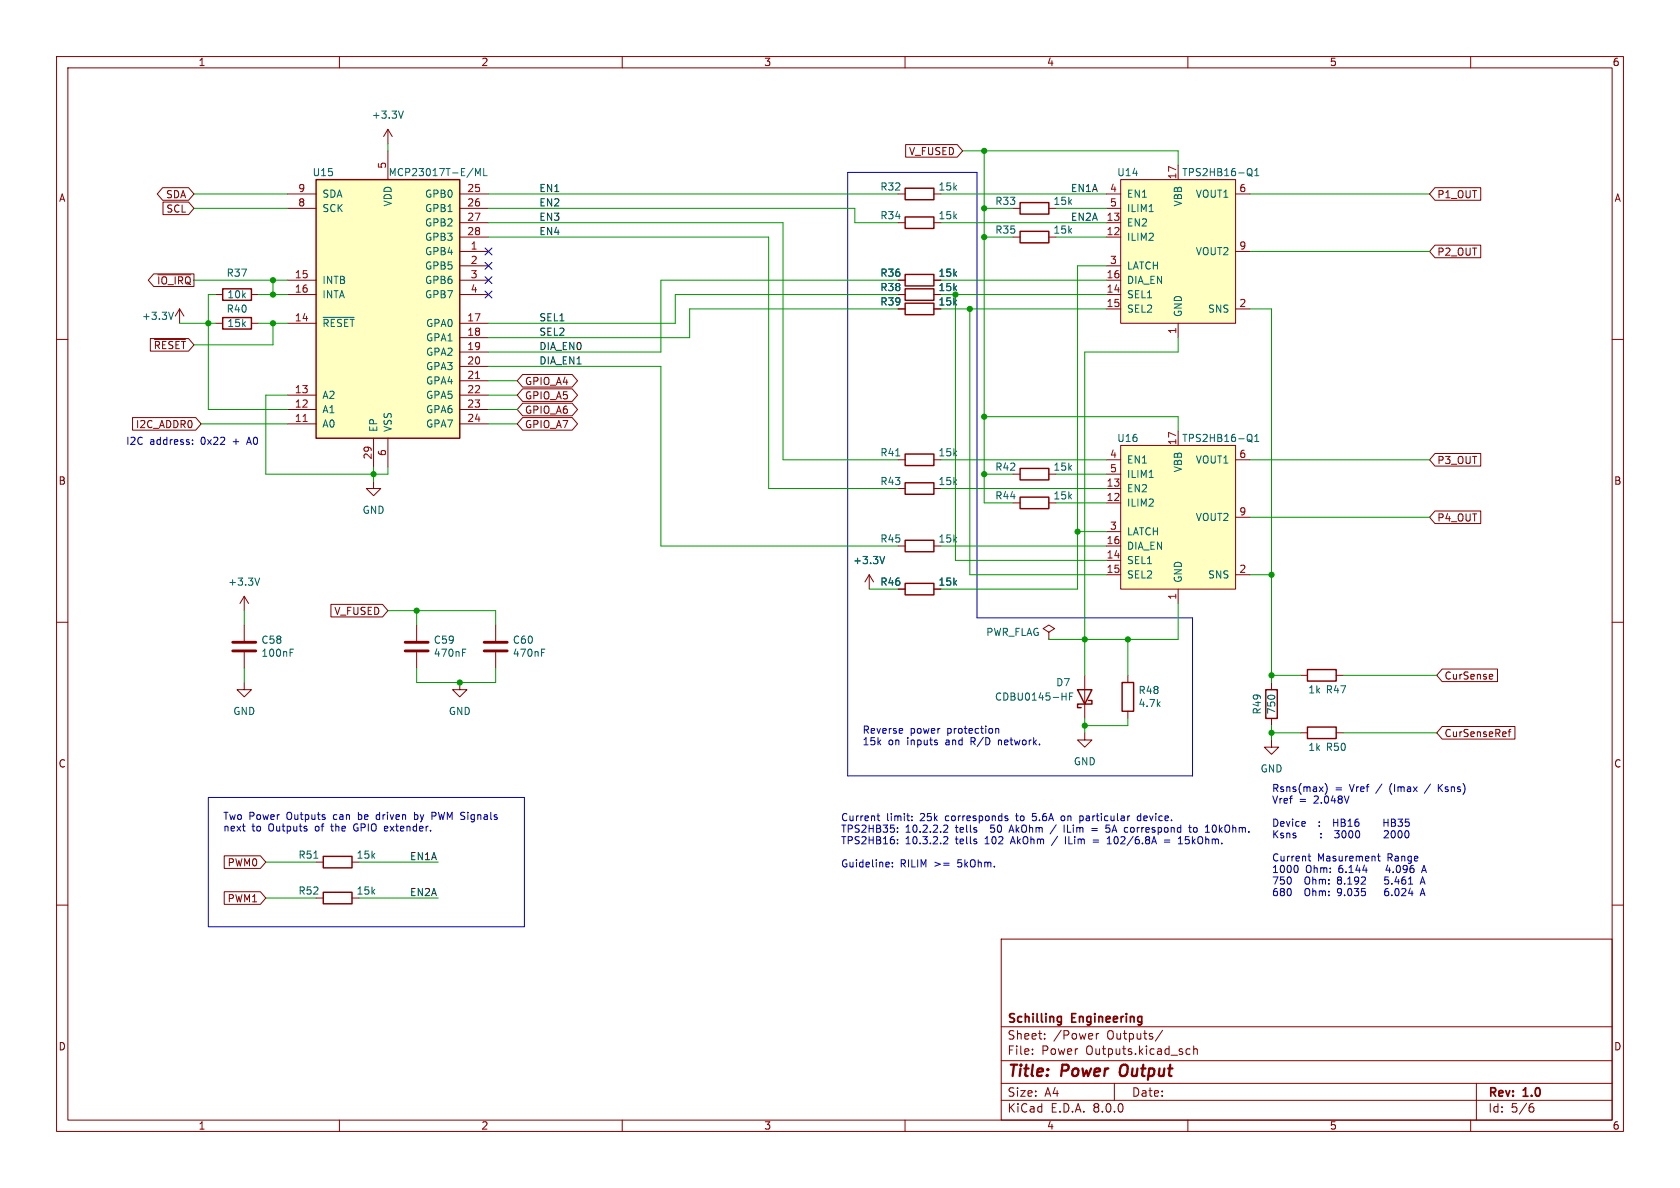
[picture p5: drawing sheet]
<svg xmlns="http://www.w3.org/2000/svg" width="297mm" height="210mm" viewBox="0 0 297 210" stroke-linecap="round" stroke-linejoin="round" font-family="sans-serif">
<g fill="none" stroke="#840000" stroke-width=".18">
<path d="M10 10h277v190h-277zM12 12h273v186h-273zM60 10v2M110 10v2M160 10v2M210 10v2M260 10v2M179.1 36.8h1.2M185.4 36.8h1.3M10 60h2M38.1 52.1h1.3M38.1 57.2h1.3"/>
<path d="M44.4 52.1h1.3M44.4 57.2h1.3M179.1 41.9h1.2M185.4 41.9h1.3M285 60h2M66 85.1v1.3h1.3l-1.3 1.2-1.2-1.2h1.2M10 110h2M43.2 105.4l-.8 1.3M43.2 105.4v2.6M43.2 110.5v2.8M43.2 115.3v2.8M43.2 105.4l.7 1.3"/>
<path d="M73.7 110.5v2.8M73.7 115.3v2.8M87.6 110.5v2.8M87.6 115.3v2.8M153.7 101.6l-.8 1.3M153.7 101.6v2.5M153.7 101.6l.7 1.3M185.4 111.8l1-.7-1-.6-1 .6 1 .7v1.2M185.4 113h.1M191.8 119.4v7.6M199.4 119.4v1.3M229.9 119.4h1.2"/>
<path d="M236.2 119.4h1.3M285 110h2M43.2 120.7v1.2h1.2l-1.2 1.3-1.3-1.3h1.3M191.8 129.5v1.3h1.2l-1.2 1.3-1.3-1.3h1.3M199.4 125.7v1.3M224.8 130.8v1.3h1.3l-1.3 1.3-1.3-1.3h1.3M224.8 120.7v1.2M224.8 127v1.3M229.9 129.5h1.2M236.2 129.5h1.3M10 160h2M285 160h2"/>
<path d="M177 166h108v32h-108zM60 198v2M110 198v2M160 198v2M177 194.5h108M177 191.5h108M177 187.5h108M177 181.5h108M182.5 186.3v.1M182.5 185.5v.1M184.7 183.6v.1M184.7 182.8v.1"/>
<path d="M193.8 182.7v1M194.2 182.7l-.2 .1-.2 .2M197 191.5v3M205.5 182.1l-1.3 2M209.7 186.3l.3 .1 .4-.1M210 198v2M210.4 185.5l-.4-.1-.3 .1M211 185.5l.2-.1 .4 .1 .1 .9M211 184.9v1.5M260 198v2M261 191.5v6.5M270.6 195.7h.3l.3 .3-.1 .5-.5 .1"/>
<path d="M271 195.1l-.4 .1"/>
</g>
<path d="M198.2 188.5a1.5 1.5 0 0 0 0 1.6" fill="none" stroke="#840000" stroke-width=".4"/>
<path d="M187.2 179.7l.4 .1M187.6 179.7v1.2l-.1 .2-.4 .1M187.6 180.6l-.4 .1" fill="none" stroke="#840000" stroke-width=".3"/>
<path d="M41.1 115.1h4.1M41.1 113.5h4.1M71.6 115.1h4.1M71.6 113.5h4.1M85.6 115.1h4.1M85.6 113.5h4.1" fill="none" stroke="#840000" stroke-width=".51"/>
<path d="M156.4 98.4l-.4 1.2M45.9 102.2l-.4 1.2M51.3 115.4h.4M51.3 114.8h.6M81.8 115.4h.4M81.8 114.8h.6M95.7 115.4h.5M95.7 114.8h.6M187.7 123.1h.8M188.5 122.5v1.3M189.1 123.1h.4M189.7 122.5h-.6v1.3" fill="none" stroke="#006464" stroke-width=".18"/>
<path d="M180.3 35.8h5.1v2h-5.1zM39.4 51.1h5v2h-5zM39.4 56.1h5v2.1h-5zM180.3 40.9h5.1v2h-5.1zM231.1 118.4h5.1v2h-5.1zM190.5 121.9h2.5l-1.2 2.6zM192.4 123.8h.6v.7h-2.5v.6h.6M198.4 120.7h2v5h-2zM223.8 121.9h2v5.1h-2zM231.1 128.5h5.1v2.1h-5.1z" fill="none" stroke="#840000" stroke-width=".25"/>
<path d="M55.9 31.8h25.4v45.7h-25.4z" fill="#ffffc2"/>
<g fill="none" stroke="#840000" stroke-width=".25">
<path d="M55.9 31.8h25.4v45.7h-25.4zM160 33.3h5.1v2h-5.1zM160 38.4h5.1v2h-5.1zM160 48.5h5.1v2h-5.1zM160 53.6h5.1v2h-5.1zM160 51.1h5.1v2h-5.1zM160 85.3h5.1v2.1h-5.1zM160 95.5h5.1v2h-5.1zM160 80.3h5.1v2h-5.1zM180.3 82.8h5.1v2h-5.1zM180.3 87.9h5.1v2h-5.1zM57.1 151.4h5.1v2h-5.1z"/>
<path d="M57.1 157.7h5.1v2.1h-5.1z"/>
</g>
<g fill="none" stroke="#840000" stroke-width=".18">
<path d="M50.8 34.3h5.1M50.8 36.8h5.1M68.6 22.9v2.5M68.6 26.7v5.1M68.6 22.9l-.8 1.2M68.6 22.9l.7 1.2M81.3 34.3h5.1M81.3 36.8h5.1M81.3 39.4h5.1M158.7 34.3h1.3M158.7 39.4h1.3M165.1 34.3h1.3"/>
<path d="M165.1 39.4h1.3M31.7 54.6l-.7 1.3M31.7 54.6v2.6M31.7 54.6l.8 1.3M50.8 57.2h5.1M50.8 49.5h5.1M50.8 52.1h5.1M81.3 44.5h5.1M81.3 57.2h5.1M81.3 49.5h5.1M81.3 52.1h5.1M81.3 59.7h5.1"/>
<path d="M81.3 47h5.1M81.3 41.9h5.1M158.7 49.5h1.3M158.7 52.1h1.3M158.7 54.6h1.3M165.1 49.5h1.3M165.1 52.1h1.3M165.1 54.6h1.3M50.8 74.9h5.1M50.8 72.4h5.1M50.8 69.9h5.1M66 77.5v5.1"/>
<path d="M68.6 77.5v5.1M81.3 74.9h5.1M81.3 72.4h5.1M81.3 69.9h5.1M81.3 62.2h5.1M81.3 64.8h5.1M81.3 67.3h5.1M158.7 86.4h1.3M158.7 96.5h1.3M158.7 81.3h1.3M165.1 86.4h1.3M165.1 96.5h1.3"/>
<path d="M165.1 81.3h1.3M179.1 83.8h1.2M179.1 88.9h1.2M185.4 83.8h1.3M185.4 88.9h1.3M81.3 120.7v1.2h1.2l-1.2 1.3-1.3-1.3h1.3M55.9 152.4h1.2M55.9 158.8h1.2M62.2 152.4h1.3M62.2 158.8h1.3"/>
</g>
<path d="M53.6 74.5h.7M84.1 66.9h.7" fill="none" stroke="#a90000" stroke-width=".18"/>
<path d="M71.3 19.6l-.4 1.3M84.1 31.1v-1.3l.4 .9 .4-.9v1.3M85.5 29.8v1.3h.6M30.7 55.2l-.5 1.3M57.1 56.1h5.5M158.4 80.6h.7M55.5 151.7h.7" fill="none" stroke="#006464" stroke-width=".18"/>
<path d="M198.1 31.8h20.3v25.4h-20.3z" fill="#ffffc2"/>
<g fill="none" stroke="#840000" stroke-width=".18">
<path d="M195.6 39.4h2.5M195.6 34.3h2.5M195.6 36.8h2.5M198.1 31.8h20.3v25.4h-20.3zM208.3 29.2v2.6M218.4 34.3h2.6M195.6 41.9h2.5M195.6 52.1h2.5M195.6 54.6h2.5M195.6 49.5h2.5M195.6 47h2.5M208.3 57.2v2.5"/>
<path d="M218.4 54.6h2.6M218.4 44.5h2.6M158.7 104.1h1.3M165.1 104.1h1.3"/>
</g>
<path d="M203.2 37.4h.7M220.8 29.8a.43 .43 0 0 1 .5 .4v.4l-.1 .4M220.9 30.8l.3 .2M221.2 31l.2 .2M221.2 31l-.4 .1M221.8 31.1h.8M221.8 30.2l.4-.4v1.3" fill="none" stroke="#006464" stroke-width=".18"/>
<path d="M160 103.1h5.1v2.1h-5.1z" fill="none" stroke="#840000" stroke-width=".25"/>
<path d="M198.1 78.7h20.3v25.4h-20.3z" fill="#ffffc2"/>
<g fill="none" stroke="#840000" stroke-width=".18">
<path d="M28.8 33.2h4.5l1 1.1-1 1.1h-4.5l-1-1.1zM28.8 35.7h4.5l1 1.1-1 1.1h-4.5zM160.1 25.6h9.1l1 1.1-1 1.1h-9.1zM253.7 33.2h8.1v2.2h-8.1l-1-1.1zM26.6 59.8h6.7l1 1.2-1 1.1h-6.7zM27.2 48.4h7.1v2.2h-7.1l-1-1.1zM27.9 48.6h5.8M158.7 54.6h1.3M158.7 52.1h1.3M158.7 49.5h1.3M165.1 54.6h1.3M165.1 52.1h1.3"/>
<path d="M165.1 49.5h1.3M253.7 43.3h8.1v2.3h-8.1l-1-1.1zM23.4 73.8h11.2l1 1.1-1 1.1h-11.2zM27.3 60h5.5M92.4 68.7h8.7l1 1.2-1 1.1h-8.7l-1-1.1zM92.4 66.2h8.7l1 1.1-1 1.1h-8.7l-1-1.1zM92.4 73.8h8.7l1 1.1-1 1.1h-8.7l-1-1.1zM92.4 71.3h8.7l1 1.1-1 1.1h-8.7l-1-1.1zM198.1 78.7h20.3v25.4h-20.3zM208.3 76.2v2.5M195.6 88.9h2.5M195.6 86.4h2.5"/>
<path d="M195.6 99.1h2.5M195.6 96.5h2.5M195.6 94h2.5M195.6 81.3h2.5M195.6 83.8h2.5M218.4 81.3h2.6M218.4 91.4h2.6M253.7 90.3h8.1v2.3h-8.1l-1-1.2zM253.7 80.2h8.1v2.2h-8.1l-1-1.1zM58.5 106.8h9.1l1 1.2-1 1.1h-9.1zM158.7 104.1h1.3M165.1 104.1h1.3"/>
<path d="M195.6 101.6h2.5M208.3 104.1v2.6M218.4 101.6h2.6M255 118.3h9.7v2.2h-9.7l-1-1.1zM263.5 119.2l.3 .1 .1 .2-.6 .1M263.8 120l-.3 .1M255 128.4h12.8v2.3h-12.8l-1-1.2zM266.6 129.4h.5M267.1 128.9l-.3 .2v1.1M39.6 157.6h6.4l1 1.2-1 1.1h-6.4zM39.6 151.3h6.4l1 1.1-1 1.1h-6.4z"/>
</g>
<path d="M220.8 76.8a.43 .43 0 0 1 .5 .4v.4l-.1 .4M220.9 77.7l.3 .3M221.2 78l.2 .2M221.2 78h-.4M221.8 78h.8M221.8 77.1l.4-.3v1.2M156.4 98.4l-.4 1.2M203.2 84.4h.7" fill="none" stroke="#006464" stroke-width=".18"/>
<g fill="none" stroke="#0000c2" stroke-width=".18">
<path d="M149.9 30.5h22.8v78.7h38.1v28h-60.9zM34 78.4v.2M34 77.8v.1M159.5 128.8l.1 .3-.6 .1M176 128.8v.8M176 128.9l.2-.1h.3l.1 .8M176.5 130.8v.9M176.7 130.8l-.2 .1M233.2 139.1l.7 .8M233.9 139.1l-.7 .8M234.3 138.5a1.47 1.47 0 0 1 0 1.9M252.9 138.6l-1.1 1.6"/>
<path d="M254.3 138.7v1.2M254.5 139.2l.5 .7M255 138.7l-.7 .7M36.8 141h55.9v22.8h-55.9zM42.9 146.1h.4M43.2 146.9h.1M62.8 145.7l-.3 .5 .3 .6M66.6 144.1l-.1 .2 .1 .5M73.3 143.6v1.3M73.3 144.8l.3 .1M73.6 144l-.3 .1M76.4 143.6l.6 .1"/>
<path d="M77 144.2l-.6 .1M155 144.2h.5M155.2 143.8v1.1l.3 .2M156.8 152.4l.4 .1v.2l-.6 .1M157.2 153.2l-.4 .1M157.8 153.1v.2M157.8 152.5v.1M158.7 147v.1M158.7 146.3v.2M158.7 148.4v.1M158.7 149v.2M161.2 145v.1"/>
<path d="M161.2 144.3v.1M166.9 148l.4-.1 .3 .4-.8 .9h.8M167.6 146.2l-.8 .9h.8M177.7 144.5l.5 .3-.2 .3-.3-.1M178.1 144.3l-.3-.1-.1 .2M178.5 146.8h.6M178.8 145.9l-.4 1.2M182.5 145l.2 .1M183.2 143.8h-.6l-.1 .6 .2-.1M186.7 145.8l-1.1 1.6M187 147.8l-1.1 1.7M188 144.2l-.3 .1-.1 .2v.5l.4 .1"/>
<path d="M188.1 145.9v1.2M188.4 147.9v1.3M190.9 144.3l.4-.1 .1 .2M191.4 145l-.1 .1-.4-.1M193 146.8h1M193 146.5h1M193.3 148.5h.9M193.3 148.9h.9M195.6 145.9l-.1 .6M195.7 146.3h.3l.2 .3-.1 .5h-.4M195.7 149.2h.8M195.9 148.2l.2-.3v1.3"/>
<path d="M199.9 146.4v.6M201.7 144.3l-.4-.1-.2 .3 .1 .5h.5M201.7 143.8v1.3M205.8 148.5h1M205.8 148.9h1M208.3 149.2h.7M208.7 147.9v1.3M209.5 149l.1 .1M209.6 147.9v.5M210.1 146.3h.5M210.3 145.9v1l.3 .2M211.6 146.4l-.4-.1-.2 .2 .1 .6h.3l.2-.1"/>
<path d="M214.9 145.9h-.2a.68 .68 0 0 0-.4 .6 .68 .68 0 0 0 .4 .6h.2M229.2 153a.79 .79 0 0 1 0 1.2M230.7 145.3l.1 .2-.6 .1M231.2 151.4h.5M231.4 150.9v1.1l.3 .2M233.5 148v.1M233.5 147.3v.1M236 148l.5 .1M236.7 146.8l-.4 .5h.2M243.5 151.4h.5M243.7 150.9v1.1l.3 .2M244.7 144.8v1.3"/>
<path d="M244.7 145.4h.7M244.7 147l.5-.2 .3 .4-.8 .9h.8M244.8 156.2l.5 .1M245.1 157.1h-.1a.86 .86 0 0 0 0 1.2h.3M245.3 157.6h-.4l-.1 .2M245.3 152.9l-.3 .9h.8M245.4 144.8v1.3M245.5 155h-.7v.6l.5-.1M251.1 156.3l.4-1.3 .4 1.3M251.1 158.3l.4-1.2 .4 1.2M251.2 155.9h.6M251.2 158h.6"/>
<path d="M251.4 153.9h.6M251.7 153l-.4 1.2"/>
</g>
<g fill="none" stroke="#009600" stroke-width=".18">
<path d="M34.3 34.3h16.5M34.3 36.8h16.5M68.6 25.4v1.3M86.4 34.3h72.3M86.4 39.4h52v41.9h20.3M86.4 36.8h64.7v2.6h7.6M166.4 34.3h29.2M166.4 39.4h29.2M170.2 26.7h38.1v2.5M174 26.7v62.2h5.1M174 36.8h5.1M186.7 36.8h8.9"/>
<path d="M221 34.3h31.7M31.7 57.2h6.4M34.3 49.5h16.5M38.1 52.1h-1.3v20.3h14M45.7 52.1h5.1M45.7 57.2h5.1M48.3 57.2v3.8h-14M48.3 49.5v2.6M86.4 41.9h49.5v44.5h22.8M158.7 49.5h-41.9v12.7h-30.4M158.7 54.6h-36.8v5.1h-35.5M158.7 52.1h-39.3v5.1h-33"/>
<path d="M166.4 49.5h29.2M166.4 54.6h29.2M171.4 54.6v47h24.2M174 41.9h5.1M186.7 41.9h8.9M195.6 47h-5.1v57.1h-24.1M195.6 52.1h-26.7v47h26.7M208.3 59.7v2.5h-16.5v57.2M221 44.5h31.7M221 54.6h3.8v66.1M35.6 74.9h15.2M50.8 69.9h-3.8v13.9h21.6v-1.2"/>
<path d="M86.4 74.9h5M86.4 72.4h5M86.4 64.8h30.4v31.7h41.9M86.4 69.9h5M86.4 67.3h5M174 73.7h34.3v2.5M66 82.6v2.5M166.4 81.3h29.2M166.4 86.4h29.2M166.4 96.5h29.2M174 83.8h5.1M186.7 88.9h8.9"/>
<path d="M186.7 83.8h8.9M190.5 94h5.1M221 81.3h31.7M221 91.4h31.7M43.2 108v2.5M43.2 118.1v2.6M68.6 108h19v2.5M73.7 118.1v2.6h13.9v-2.6M73.7 108v2.5M153.7 104.1h5M199.4 113v6.4M208.3 106.7v6.3h-22.9"/>
<path d="M221 101.6h3.8M224.8 119.4h5.1M237.5 119.4h16.5M191.8 127v2.5M199.4 127v1.3h-7.6M224.8 128.3v2.5M224.8 129.5h5.1M237.5 129.5h16.5M47 158.8h8.9M47 152.4h8.9M63.5 158.8h14M63.5 152.4h14"/>
</g>
<path d="M85.8 48.9l1.2 1.2M85.8 51.5l1.2 1.2M85.8 43.8l1.2 1.3M85.8 46.4l1.2 1.2M87 48.9l-1.2 1.2M87 51.5l-1.2 1.2M87 43.8l-1.2 1.3M87 46.4l-1.2 1.2" fill="none" stroke="#000084" stroke-width=".18"/>
<g fill="#009600" stroke="#009600" stroke-width=".18">
<circle cx="191.8" cy="113" r=".46"/>
<circle cx="36.8" cy="57.2" r=".46"/>
<circle cx="48.3" cy="49.5" r=".46"/>
<circle cx="48.3" cy="52.1" r=".46"/>
<circle cx="48.3" cy="57.2" r=".46"/>
<circle cx="224.8" cy="119.4" r=".46"/>
<circle cx="224.8" cy="101.6" r=".46"/>
<circle cx="191.8" cy="128.3" r=".46"/>
<circle cx="224.8" cy="129.5" r=".46"/>
<circle cx="199.4" cy="113" r=".46"/>
<circle cx="174" cy="73.7" r=".46"/>
<circle cx="174" cy="83.8" r=".46"/>
<circle cx="190.5" cy="94" r=".46"/>
<circle cx="73.7" cy="108" r=".46"/>
<circle cx="66" cy="83.8" r=".46"/>
<circle cx="81.3" cy="120.7" r=".46"/>
<circle cx="171.4" cy="54.6" r=".46"/>
<circle cx="168.9" cy="52.1" r=".46"/>
<circle cx="174" cy="26.7" r=".46"/>
<circle cx="174" cy="41.9" r=".46"/>
<circle cx="174" cy="36.8" r=".46"/>
</g>
<g font-size="2.8" fill="#840000">
<text x="178" y="190.9">Title:</text>
<text x="187.7" y="190.9">Power</text>
<text x="198.8" y="190.9">Output</text>
</g>
<g font-size="2.1" fill="#840000">
<text x="178" y="184">Sheet:</text>
<text x="178" y="181.2">Schilling</text>
<text x="186.2" y="184">/Power</text>
<text x="189.5" y="181.2">Engineering</text>
<text x="195.7" y="184">Outputs/</text>
<text x="178" y="186.7">File:</text>
<text x="184.1" y="186.7">Power</text>
<text x="192" y="186.7">Outputs.kicad_sch</text>
<text x="178" y="196.9">KiCad</text>
<text x="178" y="194.1">Size:</text>
<text x="184.7" y="194.1">A4</text>
<text x="185.7" y="196.9">E.D.A.</text>
<text x="193.3" y="196.9">8.0.0</text>
<text x="200" y="194.1">Date:</text>
<text x="263" y="194.3">Rev:</text>
<text x="263" y="196.9">Id:</text>
<text x="267.1" y="196.9">5/6</text>
<text x="269.4" y="194.3">1.0</text>
</g>
<g font-size="1.8" fill="#840000">
<text x="35" y="11.9">1</text>
<text x="85" y="11.9">2</text>
<text x="135" y="11.9">3</text>
<text x="185" y="11.9">4</text>
<text x="235" y="11.9">5</text>
<text x="285" y="11.9">6</text>
<text x="160.6" y="27.6">V_FUSED</text>
<text x="10.3" y="35.9">A</text>
<text x="29.2" y="35.2">SDA</text>
<text x="254" y="35.2">P1_OUT</text>
<text x="285.3" y="35.9">A</text>
<text x="29.3" y="37.8">SCL</text>
<text x="254" y="45.4">P2_OUT</text>
<text x="27.7" y="50.5">~{IO_IRQ}</text>
<text x="27.1" y="61.9">~{RESET}</text>
<text x="92.7" y="70.8">GPIO_A5</text>
<text x="92.7" y="68.3">GPIO_A4</text>
<text x="23.9" y="75.9">I2C_ADDR0</text>
<text x="92.7" y="75.9">GPIO_A7</text>
<text x="92.7" y="73.3">GPIO_A6</text>
<text x="254" y="82.2">P3_OUT</text>
<text x="10.3" y="85.9">B</text>
<text x="285.3" y="85.9">B</text>
<text x="254" y="92.4">P4_OUT</text>
<text x="59" y="108.9">V_FUSED</text>
<text x="255.3" y="120.3">CurSense</text>
<text x="255.3" y="130.5">CurSenseRef</text>
<text x="10.3" y="135.9">C</text>
<text x="285.3" y="135.9">C</text>
<text x="40.1" y="153.4">PWM0</text>
<text x="40.1" y="159.7">PWM1</text>
<text x="10.3" y="185.9">D</text>
<text x="285.3" y="185.9">D</text>
<text x="35" y="199.9">1</text>
<text x="85" y="199.9">2</text>
<text x="135" y="199.9">3</text>
<text x="185" y="199.9">4</text>
<text x="235" y="199.9">5</text>
<text x="285" y="199.9">6</text>
</g>
<g font-size="1.8" fill="#006464">
<text x="65.6" y="21.2">+3.3V</text>
<text x="55.2" y="31.3">U15</text>
<text x="56.9" y="35.2">SDA</text>
<text x="68.6" y="31.3">MCP23017T-E/ML</text>
<text x="75" y="35.2">GPB0</text>
<text x="155.5" y="33.9">R32</text>
<text x="165.8" y="33.9">15k</text>
<text x="197.4" y="31.3">U14</text>
<text x="199.1" y="35.2">EN1</text>
<text x="208.9" y="31.3">TPS2HB16-Q1</text>
<text x="211.3" y="35.2">VOUT1</text>
<text x="56.9" y="37.7">SCK</text>
<text x="69.4" y="36.6" transform="rotate(-90 69.4 36.6)">VDD</text>
<text x="75" y="37.7">GPB1</text>
<text x="75" y="40.2">GPB2</text>
<text x="155.5" y="39">R34</text>
<text x="165.8" y="39">15k</text>
<text x="175.9" y="41.5">R35</text>
<text x="175.9" y="36.4">R33</text>
<text x="186.1" y="41.5">15k</text>
<text x="186.1" y="36.4">15k</text>
<text x="199.1" y="40.2">EN2</text>
<text x="199.1" y="37.7">ILIM1</text>
<text x="209.1" y="36.6" transform="rotate(-90 209.1 36.6)">VBB</text>
<text x="75" y="45.3">GPB4</text>
<text x="75" y="47.9">GPB5</text>
<text x="75" y="42.8">GPB3</text>
<text x="199.1" y="42.8">ILIM2</text>
<text x="199.1" y="47.9">LATCH</text>
<text x="211.3" y="45.3">VOUT2</text>
<text x="40" y="49.1">R37</text>
<text x="40.1" y="52.9">10k</text>
<text x="56.9" y="50.4">INTB</text>
<text x="56.9" y="52.9">INTA</text>
<text x="75" y="50.4">GPB6</text>
<text x="75" y="52.9">GPB7</text>
<text x="155.5" y="49.1">R36</text>
<text x="155.5" y="51.7">R38</text>
<text x="165.8" y="49.1">15k</text>
<text x="165.8" y="51.7">15k</text>
<text x="199.1" y="52.9">SEL1</text>
<text x="199.1" y="50.4">DIA_EN</text>
<text x="25" y="56.7">+3.3V</text>
<text x="40" y="55.5">R40</text>
<text x="40.1" y="58">15k</text>
<text x="56.9" y="58">~{RESET}</text>
<text x="75.2" y="58">GPA0</text>
<text x="155.5" y="54.2">R39</text>
<text x="165.8" y="54.2">15k</text>
<text x="199.1" y="55.5">SEL2</text>
<text x="209.1" y="56.1" transform="rotate(-90 209.1 56.1)">GND</text>
<text x="213.5" y="55.5">SNS</text>
<text x="75.2" y="60.6">GPA1</text>
<text x="75.2" y="63.1">GPA2</text>
<text x="75.2" y="65.6">GPA3</text>
<text x="56.9" y="70.7">A2</text>
<text x="75.2" y="68.2">GPA4</text>
<text x="75.2" y="70.7">GPA5</text>
<text x="56.9" y="75.8">A0</text>
<text x="56.9" y="73.3">A1</text>
<text x="66.9" y="76.5" transform="rotate(-90 66.9 76.5)">EP</text>
<text x="69.4" y="76.5" transform="rotate(-90 69.4 76.5)">VSS</text>
<text x="75.2" y="73.3">GPA6</text>
<text x="75.2" y="75.8">GPA7</text>
<text x="155.5" y="80.9">R41</text>
<text x="165.8" y="80.9">15k</text>
<text x="175.9" y="83.4">R42</text>
<text x="186.1" y="83.4">15k</text>
<text x="197.4" y="78.3">U16</text>
<text x="199.1" y="82.1">EN1</text>
<text x="208.9" y="78.3">TPS2HB16-Q1</text>
<text x="209.1" y="83.6" transform="rotate(-90 209.1 83.6)">VBB</text>
<text x="211.3" y="82.1">VOUT1</text>
<text x="155.5" y="86">R43</text>
<text x="165.8" y="86">15k</text>
<text x="175.9" y="88.5">R44</text>
<text x="186.1" y="88.5">15k</text>
<text x="199.1" y="89.8">ILIM2</text>
<text x="199.1" y="87.2">EN2</text>
<text x="199.1" y="84.7">ILIM1</text>
<text x="64" y="91">GND</text>
<text x="199.1" y="94.8">LATCH</text>
<text x="211.3" y="92.3">VOUT2</text>
<text x="150.7" y="99.9">+3.3V</text>
<text x="155.5" y="96.1">R45</text>
<text x="165.8" y="96.1">15k</text>
<text x="199.1" y="99.9">SEL1</text>
<text x="199.1" y="97.4">DIA_EN</text>
<text x="40.2" y="103.7">+3.3V</text>
<text x="155.5" y="103.7">R46</text>
<text x="165.8" y="103.7">15k</text>
<text x="199.1" y="102.5">SEL2</text>
<text x="209.1" y="103.1" transform="rotate(-90 209.1 103.1)">GND</text>
<text x="213.5" y="102.5">SNS</text>
<text x="46.1" y="114">C58</text>
<text x="76.6" y="114">C59</text>
<text x="90.6" y="114">C60</text>
<text x="174.3" y="112.6">PWR_FLAG</text>
<text x="46.1" y="116.3">100nF</text>
<text x="76.6" y="116.3">470nF</text>
<text x="90.6" y="116.3">470nF</text>
<text x="175.8" y="124.1">CDBU0145-HF</text>
<text x="186.6" y="121.5">D7</text>
<text x="201.2" y="125.2">4.7k</text>
<text x="201.2" y="122.9">R48</text>
<text x="231.2" y="122.8">1k R47</text>
<text x="41.1" y="126.6">GND</text>
<text x="79.2" y="126.6">GND</text>
<text x="223.1" y="126.4" transform="rotate(-90 223.1 126.4)">R49</text>
<text x="225.7" y="126.4" transform="rotate(-90 225.7 126.4)">750</text>
<text x="189.7" y="135.5">GND</text>
<text x="222.8" y="136.8">GND</text>
<text x="231.2" y="132.9">1k R50</text>
<text x="52.7" y="152">R51</text>
<text x="62.9" y="152">15k</text>
<text x="52.7" y="158.3">R52</text>
<text x="62.9" y="158.3">15k</text>
</g>
<g font-size="1.8" fill="#a90000">
<text x="68.3" y="29.9" transform="rotate(-90 68.3 29.9)">5</text>
<text x="52.6" y="34">9</text>
<text x="82.5" y="34">25</text>
<text x="196.1" y="34">4</text>
<text x="208" y="31.8" transform="rotate(-90 208 31.8)">17</text>
<text x="219" y="34">6</text>
<text x="52.6" y="36.6">8</text>
<text x="82.5" y="36.6">26</text>
<text x="82.5" y="39.1">27</text>
<text x="82.5" y="41.7">28</text>
<text x="195.5" y="41.7">12</text>
<text x="195.5" y="39.1">13</text>
<text x="196.1" y="36.6">5</text>
<text x="83.1" y="44.2">1</text>
<text x="83.1" y="46.7">2</text>
<text x="196.1" y="46.7">3</text>
<text x="219" y="44.2">9</text>
<text x="52" y="49.3">15</text>
<text x="52" y="51.8">16</text>
<text x="83.1" y="49.3">3</text>
<text x="83.1" y="51.8">4</text>
<text x="195.5" y="51.8">14</text>
<text x="195.5" y="49.3">16</text>
<text x="52" y="56.9">14</text>
<text x="82.5" y="56.9">17</text>
<text x="82.5" y="59.4">18</text>
<text x="195.5" y="54.4">15</text>
<text x="208" y="59.1" transform="rotate(-90 208 59.1)">1</text>
<text x="219" y="54.4">2</text>
<text x="82.5" y="62">19</text>
<text x="82.5" y="64.5">20</text>
<text x="52" y="69.6">13</text>
<text x="82.5" y="67.1">21</text>
<text x="82.5" y="69.6">22</text>
<text x="52" y="74.7">11</text>
<text x="52" y="72.1">12</text>
<text x="82.5" y="72.1">23</text>
<text x="82.5" y="74.7">24</text>
<text x="65.8" y="81.3" transform="rotate(-90 65.8 81.3)">29</text>
<text x="68.3" y="80.7" transform="rotate(-90 68.3 80.7)">6</text>
<text x="196.1" y="81">4</text>
<text x="196.1" y="83.6">5</text>
<text x="208" y="78.8" transform="rotate(-90 208 78.8)">17</text>
<text x="219" y="81">6</text>
<text x="195.5" y="88.6">12</text>
<text x="195.5" y="86.1">13</text>
<text x="196.1" y="93.7">3</text>
<text x="219" y="91.2">9</text>
<text x="195.5" y="98.8">14</text>
<text x="195.5" y="101.3">15</text>
<text x="195.5" y="96.3">16</text>
<text x="219" y="101.3">2</text>
<text x="208" y="106.1" transform="rotate(-90 208 106.1)">1</text>
</g>
<g font-size="1.8" fill="#0f0f0f">
<text x="95.2" y="34">EN1</text>
<text x="189.2" y="34">EN1A</text>
<text x="95.2" y="41.6">EN4</text>
<text x="95.2" y="39.1">EN3</text>
<text x="95.2" y="36.6">EN2</text>
<text x="189.2" y="39.1">EN2A</text>
<text x="95.2" y="56.9">SEL1</text>
<text x="95.2" y="59.4">SEL2</text>
<text x="95.2" y="62">DIA_EN0</text>
<text x="95.2" y="64.5">DIA_EN1</text>
<text x="72.4" y="152.1">EN1A</text>
<text x="72.4" y="158.5">EN2A</text>
</g>
<g font-size="1.8" fill="#0000c2">
<text x="22.2" y="78.8">I2C</text>
<text x="26.5" y="78.8">address:</text>
<text x="35.6" y="78.8">0x22</text>
<text x="41.4" y="78.8">+</text>
<text x="44.2" y="78.8">A0</text>
<text x="152.4" y="129.8">Reverse</text>
<text x="152.4" y="131.8">15k</text>
<text x="157" y="131.8">on</text>
<text x="160.5" y="131.8">inputs</text>
<text x="160.9" y="129.8">power</text>
<text x="167.5" y="131.8">and</text>
<text x="167.6" y="129.8">protection</text>
<text x="172.1" y="131.8">R/D</text>
<text x="177.1" y="131.8">network.</text>
<text x="224.8" y="140.1">Rsns(max)</text>
<text x="224.8" y="142.1">Vref</text>
<text x="229.6" y="142.1">=</text>
<text x="232.4" y="142.1">2.048V</text>
<text x="236" y="140.1">=</text>
<text x="238.7" y="140.1">Vref</text>
<text x="243.6" y="140.1">/</text>
<text x="246.1" y="140.1">(Imax</text>
<text x="255.1" y="140.1">Ksns)</text>
<text x="39.4" y="145">Two</text>
<text x="39.4" y="147.1">next</text>
<text x="44" y="145">Power</text>
<text x="44.5" y="147.1">to</text>
<text x="47.6" y="147.1">Outputs</text>
<text x="50.8" y="145">Outputs</text>
<text x="56" y="147.1">of</text>
<text x="59.1" y="147.1">the</text>
<text x="59.2" y="145">can</text>
<text x="63.2" y="147.1">GPIO extender.</text>
<text x="63.8" y="145">be</text>
<text x="67.2" y="145">driven</text>
<text x="74.1" y="145">by</text>
<text x="77.4" y="145">PWM Signals</text>
<text x="148.6" y="145.2">Current</text>
<text x="148.6" y="147.3">TPS2HB35:</text>
<text x="148.6" y="149.3">TPS2HB16:</text>
<text x="156.7" y="145.2">limit:</text>
<text x="160" y="147.3">10.2.2.2</text>
<text x="160" y="149.3">10.3.2.2</text>
<text x="162.8" y="145.2">25k</text>
<text x="167.4" y="145.2">corresponds</text>
<text x="169.1" y="147.3">tells</text>
<text x="169.1" y="149.3">tells</text>
<text x="174.4" y="149.3">102</text>
<text x="175.6" y="147.3">50</text>
<text x="179.2" y="147.3">AkOhm</text>
<text x="179.2" y="149.3">AkOhm</text>
<text x="180.1" y="145.2">to</text>
<text x="183.2" y="145.2">5.6A</text>
<text x="188.5" y="145.2">on</text>
<text x="189.1" y="147.3">ILim</text>
<text x="189.2" y="149.3">ILim</text>
<text x="191.9" y="145.2">particular</text>
<text x="194.2" y="147.3">=</text>
<text x="194.3" y="149.3">=</text>
<text x="197" y="147.3">5A</text>
<text x="197" y="149.3">102/6.8A</text>
<text x="200.5" y="147.3">correspond</text>
<text x="202.3" y="145.2">device.</text>
<text x="207.3" y="149.3">=</text>
<text x="210" y="149.3">15kOhm.</text>
<text x="212.1" y="147.3">to</text>
<text x="215.2" y="147.3">10kOhm.</text>
<text x="224.8" y="146.2">Device</text>
<text x="224.8" y="148.3">Ksns</text>
<text x="233.2" y="146.2">:</text>
<text x="236.2" y="146.2">HB16</text>
<text x="236.9" y="148.3">3000</text>
<text x="245.9" y="146.2">HB35</text>
<text x="246.4" y="148.3">2000</text>
<text x="148.6" y="153.4">Guideline:</text>
<text x="159.1" y="153.4">RILIM</text>
<text x="165.3" y="153.4">&gt;=</text>
<text x="169.6" y="153.4">5kOhm.</text>
<text x="224.8" y="152.4">Current</text>
<text x="224.8" y="154.4">1000</text>
<text x="230.8" y="154.4">Ohm:</text>
<text x="232.9" y="152.4">Masurement</text>
<text x="236.7" y="154.4">6.144</text>
<text x="245.4" y="152.4">Range</text>
<text x="245.7" y="154.4">4.096</text>
<text x="252.3" y="154.4">A</text>
<text x="224.8" y="156.5">750</text>
<text x="224.8" y="158.5">680</text>
<text x="230.8" y="156.5">Ohm:</text>
<text x="230.8" y="158.5">Ohm:</text>
<text x="236.7" y="156.5">8.192</text>
<text x="236.7" y="158.5">9.035</text>
<text x="245.7" y="156.5">5.461</text>
<text x="245.7" y="158.5">6.024</text>
</g>
</svg>
